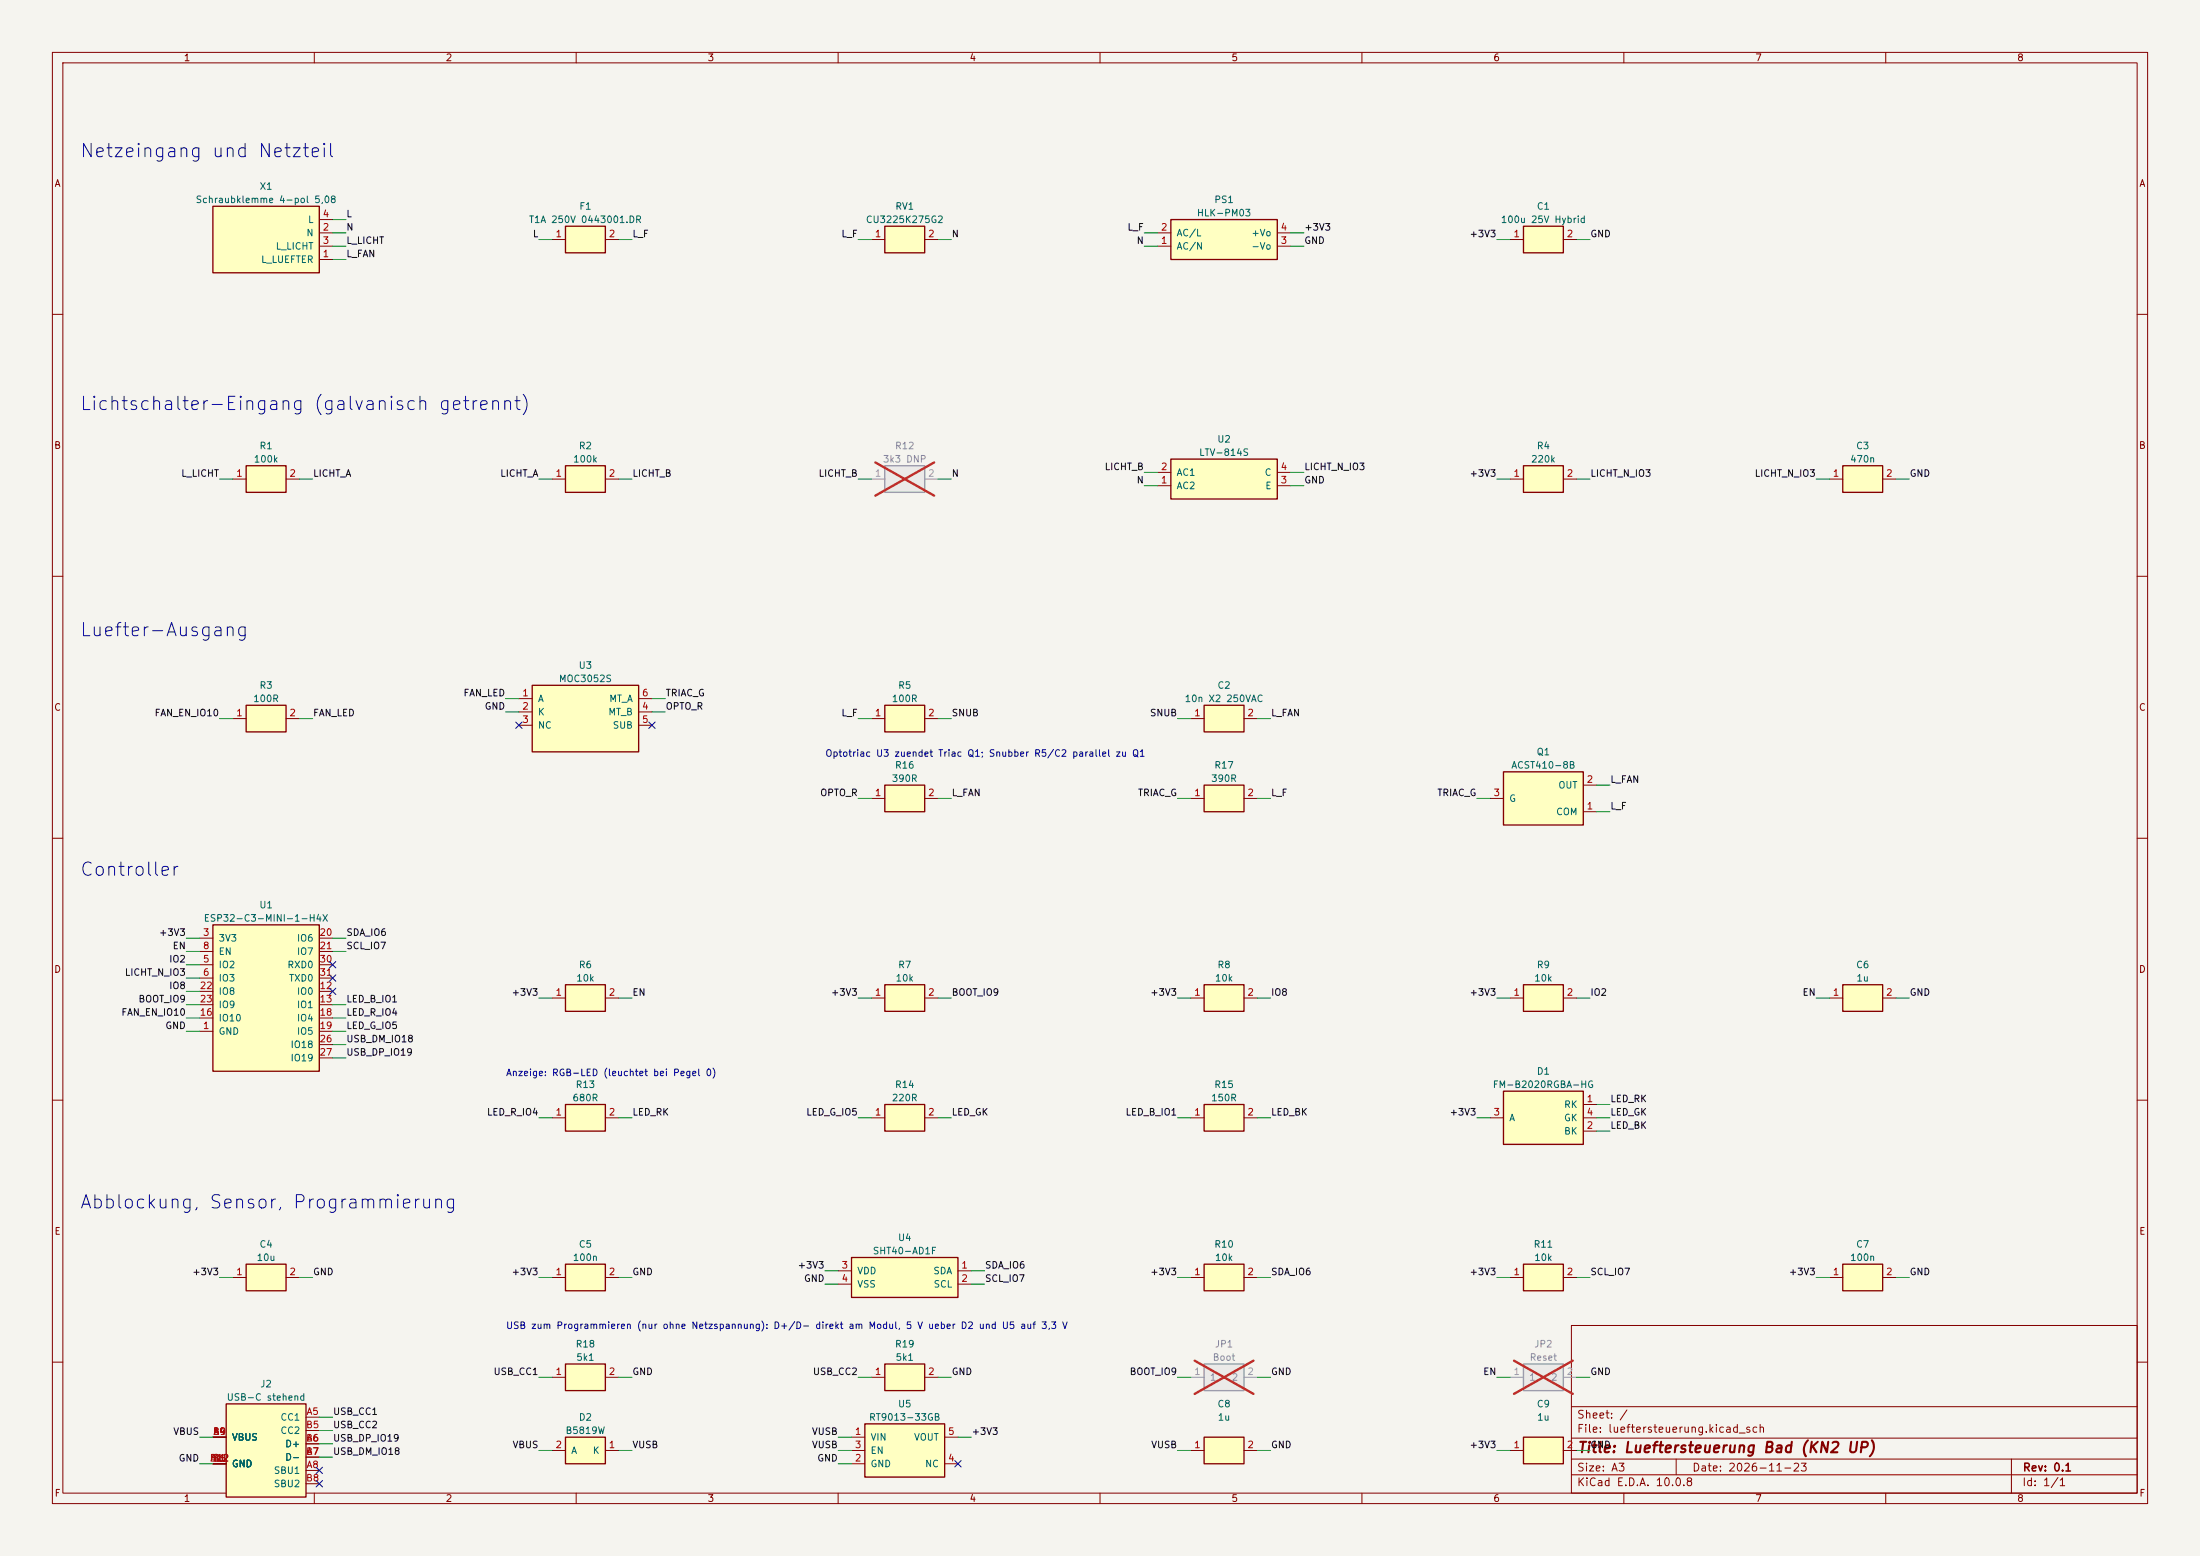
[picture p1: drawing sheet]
<svg xmlns="http://www.w3.org/2000/svg" width="420mm" height="297mm" viewBox="0 0 420 297" stroke-linecap="round" stroke-linejoin="round" font-family="sans-serif">
<path d="M0 0h420v297h-420z" fill="#f5f4ef" stroke="#f5f4ef" stroke-width=".19"/>
<g fill="none" stroke="#840000" stroke-width=".19">
<path d="M10 10h400v277h-400zM12 12h396v273h-396zM60 10v2M110 10v2M160 10v2M210 10v2M260 10v2M310 10v2M360 10v2M10 60h2M408 60h2M10 110h2"/>
<path d="M408 110h2M10 160h2M408 160h2M10 210h2M408 210h2M300 253h108v32h-108zM10 260h2M300 278.5h108M300 274.5h108M300 268.5h108M320 278.5v3M384 278.5v6.5"/>
<path d="M408 260h2M60 285v2M110 285v2M160 285v2M210 285v2M260 285v2M300 281.5h108M310 285v2M360 285v2"/>
</g>
<path d="M290.8 260.3h7.6v5.1h-7.6z" fill="#ebeae8"/>
<path d="M290.8 260.3h7.6v5.1h-7.6z" fill="none" stroke="#9c9b98" stroke-width=".25"/>
<path d="M288.3 262.9h2.5M298.4 262.9h2.6" fill="none" stroke="#9c9b98" stroke-width=".19"/>
<path d="M289 259.7l11.3 6.4M300.3 259.7l-11.3 6.4" fill="none" stroke="#e12e31" stroke-width=".46"/>
<path d="M168.9 210.8h7.6v5.1h-7.6z" fill="#ffffc2"/>
<path d="M168.9 210.8h7.6v5.1h-7.6z" fill="none" stroke="#840000" stroke-width=".25"/>
<path d="M166.4 213.4h2.5M176.5 213.4h2.6" fill="none" stroke="#840000" stroke-width=".19"/>
<path d="M168.9 134.6h7.6v5.1h-7.6z" fill="#ffffc2"/>
<path d="M168.9 134.6h7.6v5.1h-7.6z" fill="none" stroke="#840000" stroke-width=".25"/>
<path d="M166.4 137.2h2.5M176.5 137.2h2.6" fill="none" stroke="#840000" stroke-width=".19"/>
<path d="M168.9 149.9h7.6v5h-7.6z" fill="#ffffc2"/>
<path d="M168.9 149.9h7.6v5h-7.6z" fill="none" stroke="#840000" stroke-width=".25"/>
<path d="M166.4 152.4h2.5M176.5 152.4h2.6" fill="none" stroke="#840000" stroke-width=".19"/>
<path d="M168.9 188h7.6v5h-7.6z" fill="#ffffc2"/>
<path d="M168.9 188h7.6v5h-7.6z" fill="none" stroke="#840000" stroke-width=".25"/>
<path d="M166.4 190.5h2.5M176.5 190.5h2.6" fill="none" stroke="#840000" stroke-width=".19"/>
<path d="M162.6 240h20.3v7.6h-20.3z" fill="#ffffc2"/>
<path d="M162.6 240h20.3v7.6h-20.3z" fill="none" stroke="#840000" stroke-width=".25"/>
<path d="M160 242.6h2.6M160 245.1h2.6M182.9 242.6h2.5M182.9 245.1h2.5" fill="none" stroke="#840000" stroke-width=".19"/>
<path d="M107.9 260.3h7.7v5.1h-7.7z" fill="#ffffc2"/>
<path d="M107.9 260.3h7.7v5.1h-7.7z" fill="none" stroke="#840000" stroke-width=".25"/>
<path d="M105.4 262.9h2.5M115.6 262.9h2.5" fill="none" stroke="#840000" stroke-width=".19"/>
<path d="M168.9 260.3h7.6v5.1h-7.6z" fill="#ffffc2"/>
<path d="M168.9 260.3h7.6v5.1h-7.6z" fill="none" stroke="#840000" stroke-width=".25"/>
<path d="M166.4 262.9h2.5M176.5 262.9h2.6" fill="none" stroke="#840000" stroke-width=".19"/>
<path d="M107.9 274.3h7.7v5.1h-7.7z" fill="#ffffc2"/>
<path d="M107.9 274.3h7.7v5.1h-7.7z" fill="none" stroke="#840000" stroke-width=".25"/>
<path d="M105.4 276.9h2.5M115.6 276.9h2.5" fill="none" stroke="#840000" stroke-width=".19"/>
<path d="M47 88.9h7.6v5.1h-7.6z" fill="#ffffc2"/>
<path d="M47 88.9h7.6v5.1h-7.6z" fill="none" stroke="#840000" stroke-width=".25"/>
<path d="M44.4 91.4h2.6M54.6 91.4h2.5" fill="none" stroke="#840000" stroke-width=".19"/>
<path d="M287 147.3h15.3v10.2h-15.3z" fill="#ffffc2"/>
<path d="M287 147.3h15.3v10.2h-15.3z" fill="none" stroke="#840000" stroke-width=".25"/>
<path d="M284.5 152.4h2.5M302.3 154.9h2.5M302.3 149.9h2.5" fill="none" stroke="#840000" stroke-width=".19"/>
<path d="M290.8 188h7.6v5h-7.6z" fill="#ffffc2"/>
<path d="M290.8 188h7.6v5h-7.6z" fill="none" stroke="#840000" stroke-width=".25"/>
<path d="M288.3 190.5h2.5M298.4 190.5h2.6" fill="none" stroke="#840000" stroke-width=".19"/>
<path d="M47 241.3h7.6v5.1h-7.6z" fill="#ffffc2"/>
<path d="M47 241.3h7.6v5.1h-7.6z" fill="none" stroke="#840000" stroke-width=".25"/>
<path d="M44.4 243.8h2.6M54.6 243.8h2.5" fill="none" stroke="#840000" stroke-width=".19"/>
<path d="M290.8 274.3h7.6v5.1h-7.6z" fill="#ffffc2"/>
<path d="M290.8 274.3h7.6v5.1h-7.6z" fill="none" stroke="#840000" stroke-width=".25"/>
<path d="M288.3 276.9h2.5M298.4 276.9h2.6" fill="none" stroke="#840000" stroke-width=".19"/>
<path d="M229.9 134.6h7.6v5.1h-7.6z" fill="#ffffc2"/>
<path d="M229.9 134.6h7.6v5.1h-7.6z" fill="none" stroke="#840000" stroke-width=".25"/>
<path d="M227.3 137.2h2.6M237.5 137.2h2.5" fill="none" stroke="#840000" stroke-width=".19"/>
<path d="M107.9 241.3h7.7v5.1h-7.7z" fill="#ffffc2"/>
<path d="M107.9 241.3h7.7v5.1h-7.7z" fill="none" stroke="#840000" stroke-width=".25"/>
<path d="M105.4 243.8h2.5M115.6 243.8h2.5" fill="none" stroke="#840000" stroke-width=".19"/>
<path d="M107.9 188h7.7v5h-7.7z" fill="#ffffc2"/>
<path d="M107.9 188h7.7v5h-7.7z" fill="none" stroke="#840000" stroke-width=".25"/>
<path d="M105.4 190.5h2.5M115.6 190.5h2.5" fill="none" stroke="#840000" stroke-width=".19"/>
<path d="M351.8 88.9h7.6v5.1h-7.6z" fill="#ffffc2"/>
<path d="M351.8 88.9h7.6v5.1h-7.6z" fill="none" stroke="#840000" stroke-width=".25"/>
<path d="M349.2 91.4h2.6M359.4 91.4h2.5" fill="none" stroke="#840000" stroke-width=".19"/>
<path d="M107.9 210.8h7.7v5.1h-7.7z" fill="#ffffc2"/>
<path d="M107.9 210.8h7.7v5.1h-7.7z" fill="none" stroke="#840000" stroke-width=".25"/>
<path d="M105.4 213.4h2.5M115.6 213.4h2.5" fill="none" stroke="#840000" stroke-width=".19"/>
<path d="M101.6 130.8h20.3v12.7h-20.3z" fill="#ffffc2"/>
<path d="M101.6 130.8h20.3v12.7h-20.3z" fill="none" stroke="#840000" stroke-width=".25"/>
<path d="M99.1 133.4h2.5M99.1 135.9h2.5M99.1 138.4h2.5M121.9 133.4h2.6M121.9 135.9h2.6M121.9 138.4h2.6" fill="none" stroke="#840000" stroke-width=".19"/>
<path d="M223.5 87.6h20.3v7.7h-20.3z" fill="#ffffc2"/>
<path d="M223.5 87.6h20.3v7.7h-20.3z" fill="none" stroke="#840000" stroke-width=".25"/>
<path d="M221 92.7h2.5M221 90.2h2.5M243.8 92.7h2.6M243.8 90.2h2.6" fill="none" stroke="#840000" stroke-width=".19"/>
<path d="M351.8 188h7.6v5h-7.6z" fill="#ffffc2"/>
<path d="M351.8 188h7.6v5h-7.6z" fill="none" stroke="#840000" stroke-width=".25"/>
<path d="M349.2 190.5h2.6M359.4 190.5h2.5" fill="none" stroke="#840000" stroke-width=".19"/>
<path d="M107.9 43.2h7.7v5.1h-7.7z" fill="#ffffc2"/>
<path d="M107.9 43.2h7.7v5.1h-7.7z" fill="none" stroke="#840000" stroke-width=".25"/>
<path d="M105.4 45.7h2.5M115.6 45.7h2.5" fill="none" stroke="#840000" stroke-width=".19"/>
<path d="M107.9 88.9h7.7v5.1h-7.7z" fill="#ffffc2"/>
<path d="M107.9 88.9h7.7v5.1h-7.7z" fill="none" stroke="#840000" stroke-width=".25"/>
<path d="M105.4 91.4h2.5M115.6 91.4h2.5" fill="none" stroke="#840000" stroke-width=".19"/>
<path d="M47 134.6h7.6v5.1h-7.6z" fill="#ffffc2"/>
<path d="M47 134.6h7.6v5.1h-7.6z" fill="none" stroke="#840000" stroke-width=".25"/>
<path d="M44.4 137.2h2.6M54.6 137.2h2.5" fill="none" stroke="#840000" stroke-width=".19"/>
<path d="M287 208.3h15.3v10.1h-15.3z" fill="#ffffc2"/>
<path d="M287 208.3h15.3v10.1h-15.3z" fill="none" stroke="#840000" stroke-width=".25"/>
<path d="M284.5 213.4h2.5M302.3 210.8h2.5M302.3 215.9h2.5M302.3 213.4h2.5" fill="none" stroke="#840000" stroke-width=".19"/>
<path d="M290.8 241.3h7.6v5.1h-7.6z" fill="#ffffc2"/>
<path d="M290.8 241.3h7.6v5.1h-7.6z" fill="none" stroke="#840000" stroke-width=".25"/>
<path d="M288.3 243.8h2.5M298.4 243.8h2.6" fill="none" stroke="#840000" stroke-width=".19"/>
<path d="M229.9 260.3h7.6v5.1h-7.6z" fill="#ebeae8"/>
<path d="M229.9 260.3h7.6v5.1h-7.6z" fill="none" stroke="#9c9b98" stroke-width=".25"/>
<path d="M227.3 262.9h2.6M237.5 262.9h2.5" fill="none" stroke="#9c9b98" stroke-width=".19"/>
<path d="M228.1 259.7l11.2 6.4M239.3 259.7l-11.2 6.4" fill="none" stroke="#e12e31" stroke-width=".46"/>
<path d="M229.9 274.3h7.6v5.1h-7.6z" fill="#ffffc2"/>
<path d="M229.9 274.3h7.6v5.1h-7.6z" fill="none" stroke="#840000" stroke-width=".25"/>
<path d="M227.3 276.9h2.6M237.5 276.9h2.5" fill="none" stroke="#840000" stroke-width=".19"/>
<path d="M351.8 241.3h7.6v5.1h-7.6z" fill="#ffffc2"/>
<path d="M351.8 241.3h7.6v5.1h-7.6z" fill="none" stroke="#840000" stroke-width=".25"/>
<path d="M349.2 243.8h2.6M359.4 243.8h2.5" fill="none" stroke="#840000" stroke-width=".19"/>
<path d="M168.9 43.2h7.6v5.1h-7.6z" fill="#ffffc2"/>
<path d="M168.9 43.2h7.6v5.1h-7.6z" fill="none" stroke="#840000" stroke-width=".25"/>
<path d="M166.4 45.7h2.5M176.5 45.7h2.6" fill="none" stroke="#840000" stroke-width=".19"/>
<path d="M168.9 88.9h7.6v5.1h-7.6z" fill="#ebeae8"/>
<path d="M168.9 88.9h7.6v5.1h-7.6z" fill="none" stroke="#9c9b98" stroke-width=".25"/>
<path d="M166.4 91.4h2.5M176.5 91.4h2.6" fill="none" stroke="#9c9b98" stroke-width=".19"/>
<path d="M167.1 88.3l11.2 6.3M178.3 88.3l-11.2 6.3" fill="none" stroke="#e12e31" stroke-width=".46"/>
<path d="M290.8 43.2h7.6v5.1h-7.6z" fill="#ffffc2"/>
<path d="M290.8 43.2h7.6v5.1h-7.6z" fill="none" stroke="#840000" stroke-width=".25"/>
<path d="M288.3 45.7h2.5M298.4 45.7h2.6" fill="none" stroke="#840000" stroke-width=".19"/>
<path d="M43.2 268h15.2v17.7h-15.2z" fill="#ffffc2"/>
<path d="M43.2 268h15.2v17.7h-15.2z" fill="none" stroke="#840000" stroke-width=".25"/>
<path d="M40.6 279.4h2.6M40.6 274.3h2.6M58.4 270.5h2.6M58.4 275.6h2.6M58.4 278.1h2.6M58.4 273h2.6M58.4 280.7h2.6M58.4 283.2h2.6" fill="none" stroke="#840000" stroke-width=".19"/>
<path d="M290.8 88.9h7.6v5.1h-7.6z" fill="#ffffc2"/>
<path d="M290.8 88.9h7.6v5.1h-7.6z" fill="none" stroke="#840000" stroke-width=".25"/>
<path d="M288.3 91.4h2.5M298.4 91.4h2.6" fill="none" stroke="#840000" stroke-width=".19"/>
<path d="M229.9 241.3h7.6v5.1h-7.6z" fill="#ffffc2"/>
<path d="M229.9 241.3h7.6v5.1h-7.6z" fill="none" stroke="#840000" stroke-width=".25"/>
<path d="M227.3 243.8h2.6M237.5 243.8h2.5" fill="none" stroke="#840000" stroke-width=".19"/>
<path d="M40.6 39.4h20.4v12.7h-20.4z" fill="#ffffc2"/>
<path d="M40.6 39.4h20.4v12.7h-20.4z" fill="none" stroke="#840000" stroke-width=".25"/>
<path d="M61 49.5h2.5M61 44.5h2.5M61 47h2.5M61 41.9h2.5" fill="none" stroke="#840000" stroke-width=".19"/>
<path d="M165.1 271.8h15.2v10.1h-15.2z" fill="#ffffc2"/>
<path d="M165.1 271.8h15.2v10.1h-15.2z" fill="none" stroke="#840000" stroke-width=".25"/>
<path d="M162.6 274.3h2.5M162.6 279.4h2.5M162.6 276.9h2.5M180.3 274.3h2.6M180.3 279.4h2.6" fill="none" stroke="#840000" stroke-width=".19"/>
<path d="M40.6 176.5h20.4v28h-20.4z" fill="#ffffc2"/>
<path d="M40.6 176.5h20.4v28h-20.4z" fill="none" stroke="#840000" stroke-width=".25"/>
<g fill="none" stroke="#840000" stroke-width=".19">
<path d="M38.1 179.1h2.5M61 179.1h2.5M38.1 196.9h2.5M38.1 184.2h2.5M38.1 186.7h2.5M38.1 181.6h2.5M38.1 189.2h2.5M38.1 191.8h2.5M38.1 194.3h2.5M61 196.9h2.5M61 184.2h2.5M61 186.7h2.5"/>
<path d="M61 181.6h2.5M61 189.2h2.5M61 191.8h2.5M61 194.3h2.5M61 199.4h2.5M61 201.9h2.5"/>
</g>
<path d="M229.9 210.8h7.6v5.1h-7.6z" fill="#ffffc2"/>
<path d="M229.9 210.8h7.6v5.1h-7.6z" fill="none" stroke="#840000" stroke-width=".25"/>
<path d="M227.3 213.4h2.6M237.5 213.4h2.5" fill="none" stroke="#840000" stroke-width=".19"/>
<path d="M229.9 149.9h7.6v5h-7.6z" fill="#ffffc2"/>
<path d="M229.9 149.9h7.6v5h-7.6z" fill="none" stroke="#840000" stroke-width=".25"/>
<path d="M227.3 152.4h2.6M237.5 152.4h2.5" fill="none" stroke="#840000" stroke-width=".19"/>
<path d="M229.9 188h7.6v5h-7.6z" fill="#ffffc2"/>
<path d="M229.9 188h7.6v5h-7.6z" fill="none" stroke="#840000" stroke-width=".25"/>
<path d="M227.3 190.5h2.6M237.5 190.5h2.5" fill="none" stroke="#840000" stroke-width=".19"/>
<path d="M223.5 41.9h20.3v7.6h-20.3z" fill="#ffffc2"/>
<path d="M223.5 41.9h20.3v7.6h-20.3z" fill="none" stroke="#840000" stroke-width=".25"/>
<path d="M221 47h2.5M221 44.5h2.5M243.8 47h2.6M243.8 44.5h2.6" fill="none" stroke="#840000" stroke-width=".19"/>
<g fill="none" stroke="#009600" stroke-width=".19">
<path d="M63.5 47h2.5M63.5 44.5h2.5M63.5 41.9h2.5M63.5 49.5h2.5M102.9 45.7h2.5M118.1 45.7h2.5M163.8 45.7h2.6M179.1 45.7h2.5M218.4 47h2.6M218.4 44.5h2.6M246.4 47h2.5M246.4 44.5h2.5"/>
<path d="M285.7 45.7h2.6M301 45.7h2.5M41.9 91.4h2.5M57.1 91.4h2.6M102.9 91.4h2.5M118.1 91.4h2.5M163.8 91.4h2.6M179.1 91.4h2.5M218.4 90.2h2.6M218.4 92.7h2.6M246.4 90.2h2.5M246.4 92.7h2.5"/>
<path d="M285.7 91.4h2.6M301 91.4h2.5M346.7 91.4h2.5M361.9 91.4h2.6M41.9 137.2h2.5M57.1 137.2h2.6M96.5 135.9h2.6M96.5 133.4h2.6M124.5 135.9h2.5M124.5 133.4h2.5M163.8 137.2h2.6M179.1 137.2h2.5"/>
<path d="M224.8 137.2h2.5M240 137.2h2.6M163.8 152.4h2.6M179.1 152.4h2.5M224.8 152.4h2.5M240 152.4h2.6M281.9 152.4h2.6M304.8 149.9h2.5M304.8 154.9h2.5M35.6 179.1h2.5M63.5 179.1h2.5M35.6 196.9h2.5"/>
<path d="M35.6 191.8h2.5M35.6 181.6h2.5M35.6 189.2h2.5M35.6 194.3h2.5M35.6 184.2h2.5M35.6 186.7h2.5M63.5 196.9h2.5M63.5 199.4h2.5M63.5 191.8h2.5M63.5 181.6h2.5M63.5 194.3h2.5M102.9 190.5h2.5"/>
<path d="M118.1 190.5h2.5M163.8 190.5h2.6M179.1 190.5h2.5M224.8 190.5h2.5M240 190.5h2.6M285.7 190.5h2.6M301 190.5h2.5M346.7 190.5h2.5M361.9 190.5h2.6M63.5 201.9h2.5M102.9 213.4h2.5M118.1 213.4h2.5"/>
<path d="M163.8 213.4h2.6M179.1 213.4h2.5M224.8 213.4h2.5M240 213.4h2.6M281.9 213.4h2.6M304.8 215.9h2.5M304.8 210.8h2.5M304.8 213.4h2.5M41.9 243.8h2.5M57.1 243.8h2.6M102.9 243.8h2.5M118.1 243.8h2.5"/>
<path d="M157.5 245.1h2.5M157.5 242.6h2.5M185.4 245.1h2.6M185.4 242.6h2.6M224.8 243.8h2.5M240 243.8h2.6M285.7 243.8h2.6M301 243.8h2.5M346.7 243.8h2.5M361.9 243.8h2.6M38.1 274.3h2.5M38.1 279.4h2.5"/>
<path d="M61 278.1h2.5M61 275.6h2.5M61 273h2.5M61 270.5h2.5M102.9 262.9h2.5M102.9 276.9h2.5M118.1 262.9h2.5M118.1 276.9h2.5M160 276.9h2.6M160 274.3h2.6M160 279.4h2.6M163.8 262.9h2.6"/>
<path d="M179.1 262.9h2.5M182.9 274.3h2.5M224.8 262.9h2.5M224.8 276.9h2.5M240 262.9h2.6M240 276.9h2.6M285.7 262.9h2.6M285.7 276.9h2.6M301 262.9h2.5M301 276.9h2.5"/>
</g>
<g fill="none" stroke="#000084" stroke-width=".19">
<path d="M98.5 137.8l1.2 1.2M99.7 137.8l-1.2 1.2M123.9 137.8l1.2 1.2M125.1 137.8l-1.2 1.2M62.9 188.6l1.2 1.2M62.9 183.5l1.2 1.3M62.9 186.1l1.2 1.2M64.1 188.6l-1.2 1.2M64.1 183.5l-1.2 1.3M64.1 186.1l-1.2 1.2M182.3 278.8l1.2 1.2M183.5 278.8l-1.2 1.2"/>
<path d="M60.4 282.6l1.2 1.2M60.4 280.1l1.2 1.2M61.6 282.6l-1.2 1.2M61.6 280.1l-1.2 1.2"/>
</g>
<g font-size="2.5" fill="#0000c2">
<text x="15.1" y="30.7">Netzeingang und Netzteil</text>
<text x="15.1" y="78.9">Lichtschalter-Eingang (galvanisch getrennt)</text>
<text x="15.1" y="122.1">Luefter-Ausgang</text>
<text x="15.1" y="167.8">Controller</text>
<text x="15.1" y="231.3">Abblockung, Sensor, Programmierung</text>
</g>
<text font-size="2" fill="#840000" x="301" y="277.8">Title: Lueftersteuerung Bad (KN2 UP)</text>
<g font-size="1.5" fill="#840000">
<text x="300.9" y="273.8">File: lueftersteuerung.kicad_sch</text>
<text x="300.9" y="271.1">Sheet: /</text>
<text x="300.9" y="281.2">Size: A3</text>
<text x="322.9" y="281.2">Date: 2026-11-23</text>
<text x="386" y="281.2">Rev: 0.1</text>
<text x="300.9" y="284">KiCad E.D.A. 10.0.8</text>
<text x="385.9" y="284">Id: 1/1</text>
</g>
<g font-size="1.3" fill="#840000">
<text x="35" y="12">1</text>
<text x="85" y="12">2</text>
<text x="135" y="12">3</text>
<text x="185" y="12">4</text>
<text x="235" y="12">5</text>
<text x="285" y="12">6</text>
<text x="335" y="12">7</text>
<text x="385" y="12">8</text>
<text x="10.3" y="36">A</text>
<text x="408.3" y="36">A</text>
<text x="10.2" y="86">B</text>
<text x="408.2" y="86">B</text>
<text x="10.2" y="136">C</text>
<text x="408.2" y="136">C</text>
<text x="10.2" y="186">D</text>
<text x="408.2" y="186">D</text>
<text x="10.3" y="236">E</text>
<text x="408.3" y="236">E</text>
<text x="10.3" y="286">F</text>
<text x="35" y="287">1</text>
<text x="85" y="287">2</text>
<text x="135" y="287">3</text>
<text x="185" y="287">4</text>
<text x="235" y="287">5</text>
<text x="285" y="287">6</text>
<text x="335" y="287">7</text>
<text x="385" y="287">8</text>
<text x="408.3" y="286">F</text>
</g>
<g font-size="1.3" fill="#006464">
<text x="37.2" y="39.1">Schraubklemme 4-pol 5,08</text>
<text x="49.5" y="36.5">X1</text>
<text x="110.5" y="40.3">F1</text>
<text x="170.8" y="40.3">RV1</text>
<text x="228.4" y="41.6">HLK-PM03</text>
<text x="231.7" y="39.1">PS1</text>
<text x="293.3" y="40.3">C1</text>
<text x="52.5" y="48">L_LICHT</text>
<text x="58.4" y="45.4">N</text>
<text x="58.7" y="42.9">L</text>
<text x="100.9" y="42.9">T1A 250V 0443001.DR</text>
<text x="165.2" y="42.9">CU3225K275G2</text>
<text x="224.5" y="48">AC/N</text>
<text x="224.5" y="45.4">AC/L</text>
<text x="238.8" y="48">-Vo</text>
<text x="238.8" y="45.4">+Vo</text>
<text x="286.4" y="42.9">100u 25V Hybrid</text>
<text x="49.7" y="50.5">L_LUEFTER</text>
<text x="48.3" y="88.6">100k</text>
<text x="49.4" y="86.1">R1</text>
<text x="109.3" y="88.6">100k</text>
<text x="110.4" y="86.1">R2</text>
<text x="228.8" y="87.3">LTV-814S</text>
<text x="232.3" y="84.8">U2</text>
<text x="292.2" y="88.6">220k</text>
<text x="293.3" y="86.1">R4</text>
<text x="353.1" y="88.6">470n</text>
<text x="354.2" y="86.1">C3</text>
<text x="224.5" y="93.7">AC2</text>
<text x="224.5" y="91.1">AC1</text>
<text x="241.3" y="91.1">C</text>
<text x="241.4" y="93.7">E</text>
<text x="49.4" y="131.8">R3</text>
<text x="106.6" y="130.5">MOC3052S</text>
<text x="110.4" y="128">U3</text>
<text x="171.4" y="131.8">R5</text>
<text x="232.3" y="131.8">C2</text>
<text x="48.2" y="134.3">100R</text>
<text x="102.6" y="134.3">A</text>
<text x="102.6" y="136.9">K</text>
<text x="116" y="136.9">MT_B</text>
<text x="116.2" y="134.3">MT_A</text>
<text x="170.1" y="134.3">100R</text>
<text x="226.1" y="134.3">10n X2 250VAC</text>
<text x="102.6" y="139.4">NC</text>
<text x="116.9" y="139.4">SUB</text>
<text x="170.1" y="149.6">390R</text>
<text x="170.7" y="147">R16</text>
<text x="231.1" y="149.6">390R</text>
<text x="231.7" y="147">R17</text>
<text x="288.4" y="147">ACST410-8B</text>
<text x="293.2" y="144.5">Q1</text>
<text x="288" y="153.4">G</text>
<text x="297" y="155.9">COM</text>
<text x="297.4" y="150.8">OUT</text>
<text x="49.4" y="173.7">U1</text>
<text x="38.8" y="176.2">ESP32-C3-MINI-1-H4X</text>
<text x="41.6" y="180">3V3</text>
<text x="41.6" y="185.1">IO2</text>
<text x="41.6" y="182.6">EN</text>
<text x="54.8" y="185.1">RXD0</text>
<text x="56.6" y="180">IO6</text>
<text x="56.6" y="182.6">IO7</text>
<text x="110.4" y="185.1">R6</text>
<text x="171.4" y="185.1">R7</text>
<text x="232.3" y="185.1">R8</text>
<text x="293.3" y="185.1">R9</text>
<text x="354.2" y="185.1">C6</text>
<text x="41.6" y="187.7">IO3</text>
<text x="41.6" y="190.2">IO8</text>
<text x="55.1" y="187.7">TXD0</text>
<text x="56.6" y="190.2">IO0</text>
<text x="109.9" y="187.7">10k</text>
<text x="170.9" y="187.7">10k</text>
<text x="231.8" y="187.7">10k</text>
<text x="292.8" y="187.7">10k</text>
<text x="354.3" y="187.7">1u</text>
<text x="41.6" y="197.8">GND</text>
<text x="41.6" y="195.3">IO10</text>
<text x="41.6" y="192.7">IO9</text>
<text x="56.6" y="192.7">IO1</text>
<text x="56.6" y="195.3">IO4</text>
<text x="56.6" y="197.8">IO5</text>
<text x="55.4" y="200.4">IO18</text>
<text x="55.4" y="202.9">IO19</text>
<text x="109.8" y="208">R13</text>
<text x="170.7" y="208">R14</text>
<text x="231.7" y="208">R15</text>
<text x="284.9" y="208">FM-B2020RGBA-HG</text>
<text x="293.3" y="205.4">D1</text>
<text x="109.2" y="210.5">680R</text>
<text x="170.1" y="210.5">220R</text>
<text x="231.1" y="210.5">150R</text>
<text x="288" y="214.3">A</text>
<text x="298.5" y="211.8">RK</text>
<text x="298.5" y="214.3">GK</text>
<text x="298.5" y="216.9">BK</text>
<text x="49.4" y="238.5">C4</text>
<text x="110.4" y="238.5">C5</text>
<text x="166.5" y="239.7">SHT40-AD1F</text>
<text x="171.3" y="237.2">U4</text>
<text x="231.7" y="238.5">R10</text>
<text x="292.7" y="238.5">R11</text>
<text x="354.2" y="238.5">C7</text>
<text x="48.9" y="241">10u</text>
<text x="109.2" y="241">100n</text>
<text x="163.5" y="243.5">VDD</text>
<text x="178.1" y="243.5">SDA</text>
<text x="231.8" y="241">10k</text>
<text x="292.8" y="241">10k</text>
<text x="353.1" y="241">100n</text>
<text x="163.5" y="246.1">VSS</text>
<text x="178.1" y="246.1">SCL</text>
<text x="109.8" y="257.5">R18</text>
<text x="170.7" y="257.5">R19</text>
<text x="109.9" y="260">5k1</text>
<text x="170.9" y="260">5k1</text>
<text x="43.2" y="267.7">USB-C stehend</text>
<text x="49.6" y="265.1">J2</text>
<text x="171.3" y="268.9">U5</text>
<text x="232.3" y="268.9">C8</text>
<text x="293.3" y="268.9">C9</text>
<text x="44.2" y="275.3">VBUS</text>
<text x="53.4" y="271.5">CC1</text>
<text x="53.4" y="274">CC2</text>
<text x="107.9" y="274">B5819W</text>
<text x="110.4" y="271.5">D2</text>
<text x="165.8" y="271.5">RT9013-33GB</text>
<text x="166.1" y="275.3">VIN</text>
<text x="174.4" y="275.3">VOUT</text>
<text x="232.4" y="271.5">1u</text>
<text x="293.3" y="271.5">1u</text>
<text x="44.2" y="280.4">GND</text>
<text x="52.2" y="281.6">SBU1</text>
<text x="54.3" y="276.6">D+</text>
<text x="54.3" y="279.1">D-</text>
<text x="108.9" y="277.8">A</text>
<text x="113.1" y="277.8">K</text>
<text x="166.1" y="280.4">GND</text>
<text x="166.1" y="277.8">EN</text>
<text x="176.5" y="280.4">NC</text>
<text x="52.2" y="284.2">SBU2</text>
</g>
<g font-size="1.3" fill="#a90000">
<text x="61.5" y="41.8">4</text>
<text x="61.5" y="44.3">2</text>
<text x="61.5" y="46.9">3</text>
<text x="105.9" y="45.6">1</text>
<text x="116.1" y="45.6">2</text>
<text x="166.9" y="45.6">1</text>
<text x="177.1" y="45.6">2</text>
<text x="221.5" y="46.9">1</text>
<text x="221.5" y="44.3">2</text>
<text x="244.4" y="46.9">3</text>
<text x="244.4" y="44.3">4</text>
<text x="288.8" y="45.6">1</text>
<text x="299" y="45.6">2</text>
<text x="61.5" y="49.4">1</text>
<text x="45" y="91.3">1</text>
<text x="55.1" y="91.3">2</text>
<text x="105.9" y="91.3">1</text>
<text x="116.1" y="91.3">2</text>
<text x="221.5" y="92.6">1</text>
<text x="221.5" y="90">2</text>
<text x="244.4" y="92.6">3</text>
<text x="244.4" y="90">4</text>
<text x="288.8" y="91.3">1</text>
<text x="299" y="91.3">2</text>
<text x="349.8" y="91.3">1</text>
<text x="359.9" y="91.3">2</text>
<text x="45" y="137">1</text>
<text x="55.1" y="137">2</text>
<text x="99.6" y="133.2">1</text>
<text x="99.6" y="135.8">2</text>
<text x="122.5" y="135.8">4</text>
<text x="122.5" y="133.2">6</text>
<text x="166.9" y="137">1</text>
<text x="177.1" y="137">2</text>
<text x="227.9" y="137">1</text>
<text x="238" y="137">2</text>
<text x="99.6" y="138.3">3</text>
<text x="122.5" y="138.3">5</text>
<text x="302.8" y="149.7">2</text>
<text x="166.9" y="152.3">1</text>
<text x="177.1" y="152.3">2</text>
<text x="227.9" y="152.3">1</text>
<text x="238" y="152.3">2</text>
<text x="285" y="152.3">3</text>
<text x="302.8" y="154.8">1</text>
<text x="38.6" y="178.9">3</text>
<text x="60.9" y="178.9">20</text>
<text x="38.6" y="184">5</text>
<text x="38.6" y="181.5">8</text>
<text x="60.9" y="181.5">21</text>
<text x="60.9" y="184">30</text>
<text x="38" y="189.1">22</text>
<text x="38" y="191.6">23</text>
<text x="38.6" y="186.6">6</text>
<text x="60.9" y="189.1">12</text>
<text x="60.9" y="191.6">13</text>
<text x="60.9" y="186.6">31</text>
<text x="105.9" y="190.4">1</text>
<text x="116.1" y="190.4">2</text>
<text x="166.9" y="190.4">1</text>
<text x="177.1" y="190.4">2</text>
<text x="227.9" y="190.4">1</text>
<text x="238" y="190.4">2</text>
<text x="288.8" y="190.4">1</text>
<text x="299" y="190.4">2</text>
<text x="349.8" y="190.4">1</text>
<text x="359.9" y="190.4">2</text>
<text x="38" y="194.2">16</text>
<text x="38.6" y="196.7">1</text>
<text x="60.9" y="194.2">18</text>
<text x="60.9" y="196.7">19</text>
<text x="60.9" y="199.3">26</text>
<text x="60.9" y="201.8">27</text>
<text x="105.9" y="213.2">1</text>
<text x="116.1" y="213.2">2</text>
<text x="166.9" y="213.2">1</text>
<text x="177.1" y="213.2">2</text>
<text x="227.9" y="213.2">1</text>
<text x="238" y="213.2">2</text>
<text x="285" y="213.2">3</text>
<text x="302.8" y="210.7">1</text>
<text x="302.8" y="215.8">2</text>
<text x="302.8" y="213.2">4</text>
<text x="45" y="243.7">1</text>
<text x="55.1" y="243.7">2</text>
<text x="105.9" y="243.7">1</text>
<text x="116.1" y="243.7">2</text>
<text x="160.6" y="242.4">3</text>
<text x="160.6" y="245">4</text>
<text x="183.4" y="242.4">1</text>
<text x="183.4" y="245">2</text>
<text x="227.9" y="243.7">1</text>
<text x="238" y="243.7">2</text>
<text x="288.8" y="243.7">1</text>
<text x="299" y="243.7">2</text>
<text x="349.8" y="243.7">1</text>
<text x="359.9" y="243.7">2</text>
<text x="105.9" y="262.8">1</text>
<text x="116.1" y="262.8">2</text>
<text x="166.9" y="262.8">1</text>
<text x="177.1" y="262.8">2</text>
<text x="40.5" y="274.2">B4</text>
<text x="40.5" y="274.2">B9</text>
<text x="40.6" y="274.2">A4</text>
<text x="40.6" y="274.2">A9</text>
<text x="58.3" y="272.9">B5</text>
<text x="58.3" y="275.5">B6</text>
<text x="58.4" y="270.4">A5</text>
<text x="58.4" y="275.5">A6</text>
<text x="163.1" y="274.2">1</text>
<text x="180.9" y="274.2">5</text>
<text x="39.9" y="279.3">B12</text>
<text x="40" y="279.3">A12</text>
<text x="40.5" y="279.3">SH</text>
<text x="40.5" y="279.3">B1</text>
<text x="40.6" y="279.3">A1</text>
<text x="58.3" y="278">B7</text>
<text x="58.4" y="278">A7</text>
<text x="58.4" y="280.5">A8</text>
<text x="105.9" y="276.7">2</text>
<text x="116.1" y="276.7">1</text>
<text x="163.1" y="279.3">2</text>
<text x="163.1" y="276.7">3</text>
<text x="180.9" y="279.3">4</text>
<text x="227.9" y="276.7">1</text>
<text x="238" y="276.7">2</text>
<text x="288.8" y="276.7">1</text>
<text x="299" y="276.7">2</text>
<text x="58.3" y="283.1">B8</text>
</g>
<g font-size="1.3" fill="#0f0f0f">
<text x="66" y="41.8">L</text>
<text x="66" y="46.9">L_LICHT</text>
<text x="66" y="44.3">N</text>
<text x="101.6" y="45.6">L</text>
<text x="120.6" y="45.6">L_F</text>
<text x="160.5" y="45.6">L_F</text>
<text x="181.6" y="45.6">N</text>
<text x="215.1" y="44.3">L_F</text>
<text x="216.9" y="46.9">N</text>
<text x="248.9" y="46.9">GND</text>
<text x="248.9" y="44.3">+3V3</text>
<text x="280.4" y="45.6">+3V3</text>
<text x="303.5" y="45.6">GND</text>
<text x="66" y="49.4">L_FAN</text>
<text x="34.5" y="91.3">L_LICHT</text>
<text x="59.7" y="91.3">LICHT_A</text>
<text x="95.4" y="91.3">LICHT_A</text>
<text x="120.6" y="91.3">LICHT_B</text>
<text x="156.2" y="91.3">LICHT_B</text>
<text x="181.6" y="91.3">N</text>
<text x="210.8" y="90">LICHT_B</text>
<text x="216.9" y="92.6">N</text>
<text x="248.9" y="92.6">GND</text>
<text x="248.9" y="90">LICHT_N_IO3</text>
<text x="280.4" y="91.3">+3V3</text>
<text x="303.5" y="91.3">LICHT_N_IO3</text>
<text x="334.9" y="91.3">LICHT_N_IO3</text>
<text x="364.5" y="91.3">GND</text>
<text x="29.4" y="137">FAN_EN_IO10</text>
<text x="59.7" y="137">FAN_LED</text>
<text x="88.4" y="133.2">FAN_LED</text>
<text x="92.4" y="135.8">GND</text>
<text x="127" y="135.8">OPTO_R</text>
<text x="127" y="133.2">TRIAC_G</text>
<text x="160.5" y="137">L_F</text>
<text x="181.6" y="137">SNUB</text>
<text x="219.4" y="137">SNUB</text>
<text x="242.5" y="137">L_FAN</text>
<text x="307.3" y="149.7">L_FAN</text>
<text x="156.5" y="152.3">OPTO_R</text>
<text x="181.6" y="152.3">L_FAN</text>
<text x="217.1" y="152.3">TRIAC_G</text>
<text x="242.5" y="152.3">L_F</text>
<text x="274.3" y="152.3">TRIAC_G</text>
<text x="307.3" y="154.8">L_F</text>
<text x="30.3" y="178.9">+3V3</text>
<text x="66" y="178.9">SDA_IO6</text>
<text x="32.2" y="184">IO2</text>
<text x="32.9" y="181.5">EN</text>
<text x="66" y="181.5">SCL_IO7</text>
<text x="23.7" y="186.6">LICHT_N_IO3</text>
<text x="26.3" y="191.6">BOOT_IO9</text>
<text x="32.2" y="189.1">IO8</text>
<text x="66" y="191.6">LED_B_IO1</text>
<text x="97.6" y="190.4">+3V3</text>
<text x="120.6" y="190.4">EN</text>
<text x="158.5" y="190.4">+3V3</text>
<text x="181.6" y="190.4">BOOT_IO9</text>
<text x="219.5" y="190.4">+3V3</text>
<text x="242.5" y="190.4">IO8</text>
<text x="280.4" y="190.4">+3V3</text>
<text x="303.5" y="190.4">IO2</text>
<text x="344" y="190.4">EN</text>
<text x="364.5" y="190.4">GND</text>
<text x="23.1" y="194.2">FAN_EN_IO10</text>
<text x="31.5" y="196.7">GND</text>
<text x="66" y="196.7">LED_G_IO5</text>
<text x="66" y="194.2">LED_R_IO4</text>
<text x="66" y="199.3">USB_DM_IO18</text>
<text x="66" y="201.8">USB_DP_IO19</text>
<text x="92.8" y="213.2">LED_R_IO4</text>
<text x="120.6" y="213.2">LED_RK</text>
<text x="153.8" y="213.2">LED_G_IO5</text>
<text x="181.6" y="213.2">LED_GK</text>
<text x="214.8" y="213.2">LED_B_IO1</text>
<text x="242.5" y="213.2">LED_BK</text>
<text x="276.6" y="213.2">+3V3</text>
<text x="307.3" y="215.8">LED_BK</text>
<text x="307.3" y="213.2">LED_GK</text>
<text x="307.3" y="210.7">LED_RK</text>
<text x="36.6" y="243.7">+3V3</text>
<text x="59.7" y="243.7">GND</text>
<text x="97.6" y="243.7">+3V3</text>
<text x="120.6" y="243.7">GND</text>
<text x="152.2" y="242.4">+3V3</text>
<text x="153.4" y="245">GND</text>
<text x="187.9" y="242.4">SDA_IO6</text>
<text x="187.9" y="245">SCL_IO7</text>
<text x="219.5" y="243.7">+3V3</text>
<text x="242.5" y="243.7">SDA_IO6</text>
<text x="280.4" y="243.7">+3V3</text>
<text x="303.5" y="243.7">SCL_IO7</text>
<text x="341.4" y="243.7">+3V3</text>
<text x="364.5" y="243.7">GND</text>
<text x="94.1" y="262.8">USB_CC1</text>
<text x="120.6" y="262.8">GND</text>
<text x="155.1" y="262.8">USB_CC2</text>
<text x="181.6" y="262.8">GND</text>
<text x="215.6" y="262.8">BOOT_IO9</text>
<text x="242.5" y="262.8">GND</text>
<text x="283" y="262.8">EN</text>
<text x="303.5" y="262.8">GND</text>
<text x="33" y="274.2">VBUS</text>
<text x="63.5" y="270.4">USB_CC1</text>
<text x="63.5" y="275.5">USB_DP_IO19</text>
<text x="63.5" y="272.9">USB_CC2</text>
<text x="154.9" y="274.2">VUSB</text>
<text x="185.4" y="274.2">+3V3</text>
<text x="34" y="279.3">GND</text>
<text x="63.5" y="278">USB_DM_IO18</text>
<text x="97.7" y="276.7">VBUS</text>
<text x="120.6" y="276.7">VUSB</text>
<text x="154.9" y="276.7">VUSB</text>
<text x="155.9" y="279.3">GND</text>
<text x="219.7" y="276.7">VUSB</text>
<text x="242.5" y="276.7">GND</text>
<text x="280.4" y="276.7">+3V3</text>
<text x="303.5" y="276.7">GND</text>
</g>
<g font-size="1.3" fill="#939391">
<text x="168.5" y="88.6">3k3 DNP</text>
<text x="170.7" y="86.1">R12</text>
<text x="231.8" y="257.5">JP1</text>
<text x="292.8" y="257.5">JP2</text>
<text x="230.9" y="263.9">1</text>
<text x="231.4" y="260">Boot</text>
<text x="235" y="263.9">2</text>
<text x="291.8" y="263.9">1</text>
<text x="291.9" y="260">Reset</text>
<text x="296" y="263.9">2</text>
</g>
<g font-size="1.3" fill="#a5a4a2">
<text x="166.9" y="91.3">1</text>
<text x="177.1" y="91.3">2</text>
<text x="227.9" y="262.8">1</text>
<text x="238" y="262.8">2</text>
<text x="288.8" y="262.8">1</text>
<text x="299" y="262.8">2</text>
</g>
<g font-size="1.3" fill="#0000c2">
<text x="157.5" y="144.8">Optotriac U3 zuendet Triac Q1; Snubber R5/C2 parallel zu Q1</text>
<text x="96.5" y="205.7">Anzeige: RGB-LED (leuchtet bei Pegel 0)</text>
<text x="96.5" y="254">USB zum Programmieren (nur ohne Netzspannung): D+/D- direkt am Modul, 5 V ueber D2 und U5 auf 3,3 V</text>
</g>
</svg>
